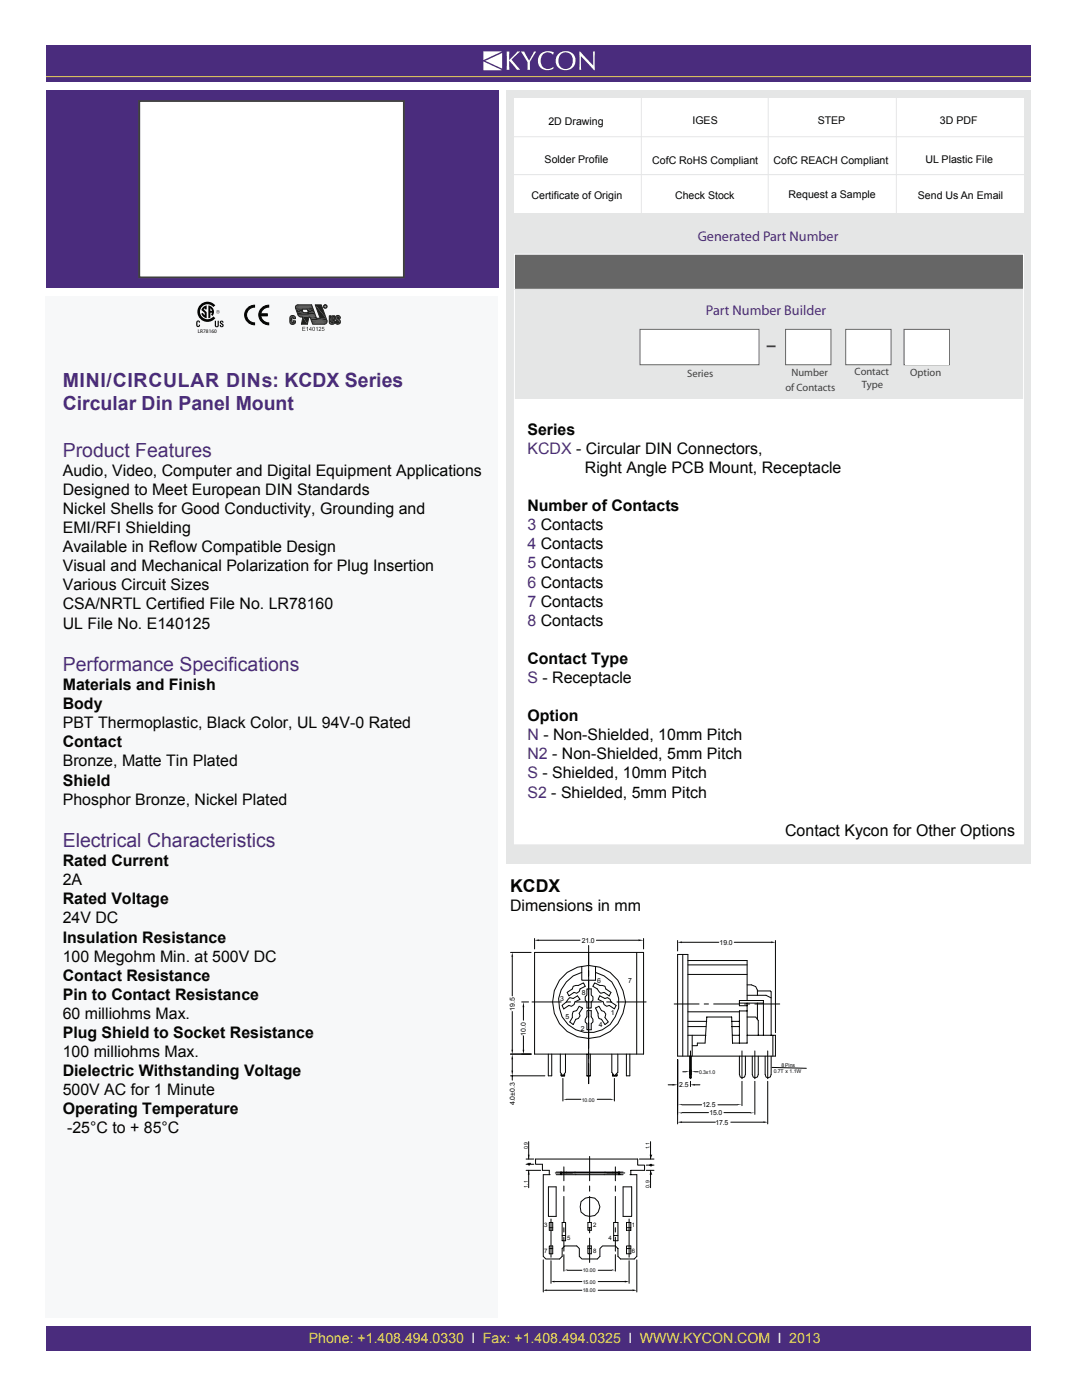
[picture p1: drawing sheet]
<svg xmlns="http://www.w3.org/2000/svg" width="216mm" height="279mm" viewBox="0 0 216 279" stroke-linecap="round" stroke-linejoin="round" font-family="sans-serif">
<g fill="#4a2c7d">
<path d="M9.2 264.7h196.5v4.8h-196.5z"/>
<path d="M9.2 9.1h196.5v7.2h-196.5z"/>
</g>
<path d="M9.2 15.3h196.5" fill="none" stroke="#fcce0b" stroke-width=".2"/>
<g fill="#fff">
<path d="M101.1 10.3h.5v1.7l1.6-1.7h.6l-1.7 1.6 1.7 2a.71 .71 0 0 1-1-.5l-1.2-1.3v1.5a.26 .26 0 0 1-.2 .4 .26 .26 0 0 1-.3-.2z"/>
<path d="M103.9 10.3h.7l1 1.8 .9-1.8h.5l-.4 .6a3 3 0 0 0-.9 2.6l.1 .4h-.6l.1-.2a2.58 2.58 0 0 0-.6-2.2z"/>
<path d="M107.9 10.8a2.54 2.54 0 0 1 2.6-.4l-.1 .5a1.5 1.5 0 0 0-1.9-.2 1.5 1.5 0 0 0-.6 1.8 1.45 1.45 0 0 0 1 1.2 1.45 1.45 0 0 0 1.5-.4 .46 .46 0 0 1-.1 .5 .46 .46 0 0 1-.5 .1 1.91 1.91 0 0 1-2.2-.8 1.91 1.91 0 0 1 .3-2.3z"/>
<path d="M115.6 10.3h.2l2.6 2.8-.1-2.5a.2 .2 0 0 1 .1-.3 .2 .2 0 0 1 .3 0v3.7h-.2l-2.6-2.8v2.4a.2 .2 0 0 1 0 .3 .2 .2 0 0 1-.3 0z"/>
<path d="M111.8 10.9a1.68 1.68 0 0 0-.3 1.9 1.68 1.68 0 0 0 1.7 .9 1.75 1.75 0 0 0 1.1-1.6 1.75 1.75 0 0 0-1.1-1.6l-.9 .1zM111.4 10.8a1.96 1.96 0 0 1 3 0 1.96 1.96 0 0 1-.4 2.9 1.95 1.95 0 0 1-2.7-.3 1.95 1.95 0 0 1 .1-2.6z"/>
</g>
<g fill="#fff">
<path d="M96.5 10.3h3.7l-3.7 1.7z"/>
<path d="M96.8 12.1l3.4-1.5v3.1z"/>
<path d="M96.4 12.3l3.8 1.7h-3.8z" fill-rule="evenodd"/>
</g>
<path d="M9.2 59.1h90.2v203.8h-90.2z" fill="#f7f8f9"/>
<path d="M9.2 18h90.2v39.5h-90.2z" fill="#4a2c7d"/>
<path d="M27.8 20.2h52.8v35.2h-52.8z" fill="#fff"/>
<path d="M27.8 20.2h52.8v35.2h-52.8z" fill="none" stroke="#3f3f3f" stroke-width=".35"/>
<path d="M101 17.9h104.7v154.4h-104.7z" fill="#e5e6e6"/>
<path d="M102.7 79.8h101.6v88.6h-101.6z" fill="#fff"/>
<path d="M102.7 52.2h101.5v116.2h-101.5z" fill="none" stroke="#fff" stroke-width=".2"/>
<path d="M102.7 50.7h101.5v7h-101.5z" fill="#666"/>
<path d="M102.7 50.7h101.5v7h-101.5z" fill="none" stroke="#fff" stroke-width=".2"/>
<path d="M156.8 65.7h9v7.1h-9z" fill="#fff"/>
<path d="M156.8 65.7h9v7.1h-9z" fill="none" stroke="#666" stroke-width=".2"/>
<path d="M127.7 65.7h23.8v7.1h-23.8z" fill="#fff"/>
<path d="M127.7 65.7h23.8v7.1h-23.8z" fill="none" stroke="#666" stroke-width=".2"/>
<path d="M168.7 65.7h9.1v7.1h-9.1z" fill="#fff"/>
<path d="M168.7 65.7h9.1v7.1h-9.1z" fill="none" stroke="#666" stroke-width=".2"/>
<path d="M153 69.1h1.8" fill="none" stroke="#3f3f3f" stroke-width=".35"/>
<path d="M102.6 19.6h101.6v22.8h-101.6z" fill="#fff"/>
<path d="M128 18.8v26.1M153.3 18.8v24.9M178.9 18.8v24.9M102 27.3h102.5M102.2 34.8h102.4" fill="none" stroke="#e5e6e6" stroke-width=".2"/>
<path d="M180.4 65.7h9v7.1h-9z" fill="none" stroke="#666" stroke-width=".2"/>
<path d="M180.6 65.8h8.7v6.9h-8.7z" fill="#fff"/>
<g fill="none" stroke="#050504" stroke-width=".2">
<path d="M106.2 200h5.8M106.7 190.1v20.3M113 200h.9M113.2 194.1a7.2 7.2 0 0 1 11.1 3.6l.5 2.3a7.5 7.5 0 0 1-7.3 7.2 7.3 7.3 0 0 1-6.9-5 7.3 7.3 0 0 1 2.6-8.1zM114.9 200h5.1M116.1 194.1a6.2 6.2 0 0 0-2.8 10.4 6.2 6.2 0 0 0 8.4 0 6.3 6.3 0 0 0-1.2-9.7l-1.7-.7M121.1 200h1M123.1 200h5.8M109.4 210.4v4.3M110.1 210.4v4.3M105 233.6h2.9M105.3 232.4h.2v.1"/>
<path d="M105.3 232.2h.2M105.5 227.8v3.5M105.5 233.6v3.4M105.7 232.2h.1M105.7 232.4v.1M108.2 232.4v1.2h1.4M109.4 236.9h1.6v5.9h-1.6zM109.8 234.4h-1.4v16.3l.5 .6h2.8l.5-.6v-1.5l.5-.5M111 233.9h3.7M111 234.4h3.9M112 234.1h2.7M109.6 248.7h.7v1.5h-.7z"/>
<path d="M109.6 244h.7v1.5h-.7zM109.6 249.2h.7M109.6 245h.7M109.9 243.3v7.6"/>
</g>
<g fill="#050504">
<path d="M105.5 233.6l.2 .8h-.4z"/>
<path d="M105.3 230.4h.4l-.2 .9z"/>
</g>
<g fill="none" stroke="#050504" stroke-width=".2">
<path d="M113.7 199.1l.7 .2 .8-.6 .5 .7-1 .6-.2 .5-.5 .3-.5-.1-1 .7-.4-.7 .9-.7zM114.4 196.8l1-.1 1-.6 .4 .7-1.1 .6-.1 .5-.5 .3-.6-.1-1 .6-.3-.6 1-.7zM117.1 197.4h.9v1.2l.3 .3v.7l-.3 .4v1.2h-.9v-1.2l-.3-.4v-.7l.3-.3zM118.7 196.1l1 .6 1 .1 .2 .6 1 .7-.3 .6-1.1-.6-.6 .1-.7-.8-.9-.6zM119.7 198.7l1 .6 .5-.2 .5 .3 .2 .6 1 .7-.3 .7-1-.7-.5 .1-.6-.3-.1-.5-1.1-.6zM127 190.1v20.3M128.4 190.1v20.3M135.2 190.5v20.3M136.2 190.5v20.3M137.3 190.5v20.3M149.1 191.7v8M149.9 196.6l.9 .3 .3 .7"/>
<path d="M109.4 214.7h.7zM114.4 201.9l.7-.2 .5-.9 .7 .4-.7 1 .1 .5-.3 .6-.5 .1-.5 1.1-.7-.5 .5-.9zM117.1 201.7h.9v1.2l.3 .5v.6l-.3 .3v1.2h-.9v-1.2l-.3-.3v-.6l.3-.5zM118.8 201.2l.7-.4 .5 .9 .5 .2 .4 .5-.2 .7 .7 .9-.7 .5-.7-1.1-.5-.1-.2-1.1zM125 214.7h.7zM125 210.4v4.3M125.7 210.4v4.3M134.5 200.4h5M140.5 200.4h.9M142.4 200.4h5.1M148.6 200.4h1M150.6 200.4h5"/>
<path d="M154 213l6.9 .2M105 232.4h1.5M105 231.3h1.5M106.9 231.3v1.1h1.3M109.6 233.6v.8M111.8 233.9v.5M112 233.9v.5M112.5 232.9v2.7M112.5 236.7v1M112.5 238.8v5.2M115.9 239.8a2.08 2.08 0 0 1 2.3-.8 2.08 2.08 0 0 1 1.5 1.9 2.04 2.04 0 0 1-1.5 1.9 2.04 2.04 0 0 1-2.3-.9l-.1-1zM117.7 230.8v4.8"/>
<path d="M117.7 236.7v1M117.7 238.8v5.2M120.6 234.4h3.7M120.7 234.1h2.8M120.7 233.9h3.6M122.8 232.9v2.7M122.8 236.7v1M122.8 238.8v5.2M123.5 233.9v.5M123.6 233.9v.5M124.3 236.9h1.7v5.9h-1.7zM125.7 234.4h1.4v16.3l-.5 .6h-2.8l-.5-.6v-1.5l-.5-.5h-2.6l-.5 .5v1.5l-.5 .6h-3.1l-.5-.6v-1.5l-.5-.5h-2.4"/>
<path d="M127.2 231.3v1.2h1.4v1.1h-2.7v.8M129.8 232.4v.1h-.2h.2v.2M129.8 227.8v3.5M129.8 233.6v3.4M130 232.5h.2M130 232.4v.3M112.2 244h.7v3.6h-.7zM112.2 246.6h.7M112.5 245v.9M112.5 246.9v2.8M117.3 248.7h.7v1.5h-.7zM117.3 244h.7v1.5h-.7z"/>
<path d="M117.3 249.2h.7M117.3 245h.7M117.7 245v1.1M117.7 247.1v4.9M122.4 244h.9v3.6h-.9zM122.4 246.6h.9M122.8 245v.9M122.8 246.9v2.8M125 248.7h.9v1.5h-.9zM125 244h.9v1.5h-.9zM125 249.2h.9M125 245h.9"/>
<path d="M125.5 243.3v7.6"/>
</g>
<path d="M129.8 233.6l.4 .8h-.6z" fill="#050504"/>
<path d="M127.6 231.3h2.9M129 233.6h1.5" fill="none" stroke="#050504" stroke-width=".2"/>
<path d="M129.6 230.4h.6l-.4 .9z" fill="#050504"/>
<g fill="none" stroke="#050504" stroke-width=".2">
<path d="M116.1 192.9v2.7h2.7v-2.7M135.2 190.5h2.1M137.3 194.5h11.8M137.3 192.6h11.8M137.3 191.7h11.8M149.1 198.6h3.7l1.1 .6M149.1 196.6h.8M151.1 197.8h2.6l.2 .1v8.7M151.1 197.6v1M101.9 210.4h4.1M101.9 214.7h6.8M102.2 211.4v2.3"/>
<path d="M102.2 214.7v.9M137.3 204.9h3.6M137.3 203.8h3.7M137.3 201.9h10.2M137.3 206.6h3.6M137.6 215.1h.3zM137.6 210.8v4.3M137.6 214.4h.3M137.8 209.7v5.6M137.9 210.8v4.3M138.1 206.6v4.2M146 204.9h1.5"/>
<path d="M146 203.8h1.5M146.2 206.6h1.3M147.5 210.8v3.6l.2 .5 .4 .2 .5-.2 .1-.5v-3.6M147.5 200.2h4.8M148.1 209.7v5.6M149.1 200.2v8h-2.9l-.2-5.2h-5l-.3 5.2h-1.6v.5h-1M149.1 203h1.7l.5 .7v2.9M149.1 206.6h5.6v4.2h-19.5M149.1 200.7h-1.6v-1h4.8v6.9M149.1 201.8h-1.6v6.4M150.1 210.8v3.6l.2 .5 .3 .2 .5-.2 .2-.5v-3.6M150.6 209.7v5.6"/>
<path d="M151.1 200.2v3.3M152.7 210.8v3.6l.1 .5 .4 .2 .5-.2 .2-.5v-3.6M153.2 209.7v5.6M154.2 206.6v4.2M129 232.5h1.5"/>
</g>
<g fill="#050504">
<path d="M102.2 210.4l.2 1h-.4z"/>
<path d="M102 213.7h.4l-.2 1z"/>
</g>
<path d="M104.1 200h1.4M104.1 210.4h1.9M104.4 201v2.6M104.4 206.7v2.8" fill="none" stroke="#050504" stroke-width=".2"/>
<g fill="#050504">
<path d="M104.4 200l.2 1h-.3z"/>
<path d="M104.3 209.5h.3l-.2 .9z"/>
</g>
<path d="M101.9 190.1h4.1M102.2 190.9v7.8M101.9 210.4h4.1M102.2 201.9v7.6" fill="none" stroke="#050504" stroke-width=".2"/>
<g fill="#050504">
<path d="M102.2 190.1l.2 .8h-.4z"/>
<path d="M102 209.5h.4l-.2 .9z"/>
</g>
<path d="M106.7 187.3v2.1M107.5 187.6h8.2M119 187.6h8.4M128.4 187.3v2.1" fill="none" stroke="#050504" stroke-width=".2"/>
<g fill="#050504">
<path d="M106.7 187.6l.8-.1v.3z"/>
<path d="M127.4 187.5l1 .1-1 .2z"/>
</g>
<path d="M135.2 187.7v2.1M136.1 188.1h7.3M146.5 188.1h7.4M154.7 187.7v18.4" fill="none" stroke="#050504" stroke-width=".2"/>
<g fill="#050504">
<path d="M135.2 188.1l.9-.2v.3z"/>
<path d="M153.9 187.9l.8 .2-.8 .1z"/>
</g>
<path d="M133.3 216.5h.9M135.2 211.5v5.3M137.8 215.8v1M138.6 216.5h1.1" fill="none" stroke="#050504" stroke-width=".2"/>
<g fill="#050504">
<path d="M137.8 216.5l.8-.2v.4z"/>
<path d="M134.2 216.3l1 .2-1 .2z"/>
</g>
<path d="M135.2 211.5v9.2M148.1 215.8v4.9M136.1 220.5h3.9M143.3 220.5h3.9" fill="none" stroke="#050504" stroke-width=".2"/>
<g fill="#050504">
<path d="M147.2 220.3l.9 .2h-.9z"/>
<path d="M135.2 220.5l.9-.2v.2z"/>
</g>
<path d="M135.2 211.5v10.9M150.6 215.8v6.6M136.1 222h5.3M144.5 222h5.3" fill="none" stroke="#050504" stroke-width=".2"/>
<g fill="#050504">
<path d="M149.8 222h.8l-.8 .2z"/>
<path d="M135.2 222h.9v.2z"/>
</g>
<path d="M135.2 211.5v12.8M153.2 215.8v8.5M136.1 224h6.6M145.8 224h6.5" fill="none" stroke="#050504" stroke-width=".2"/>
<g fill="#050504">
<path d="M152.3 223.8l.9 .2-.9 .1z"/>
<path d="M135.2 224l.9-.2v.3z"/>
</g>
<g fill="none" stroke="#050504" stroke-width=".2">
<path d="M106.7 190.1h21.7M117.5 190.1v26.2v-4M117.5 188.7v4M117.5 193.7v1.1M117.5 195.8v5.2M106.7 210.4h21.7M111.8 210.4v3.6l.5 .7 .5-.7v-3.6M112 214.4v.3h.7h-.7zM112.3 215.2v4.5M112.7 214.4v.3M113 219.4h2.9M117.1 210.4v4.3"/>
<path d="M117.5 202v1.1M117.5 204.1v5.1M117.5 210.2v1M117.8 210.4v4.3h-.7h.7M119.2 219.4h2.7M122.1 210.4v3.6l.5 .7 .7-.7v-3.6M122.3 214.7h.8v-.3v.3zM122.3 214.4v.3M122.6 215.2v4.5M106.9 231.3h20.3M114.7 233.9h6M114.7 234.1h6"/>
<path d="M114.9 234.4h5.7"/>
</g>
<g fill="#050504">
<path d="M112.3 219.4h.7v.2z"/>
<path d="M121.9 219.4h.7l-.7 .2z"/>
</g>
<path d="M110.8 234.1h3.4M112 233.9v.5M113 233.9v.2M121.1 234.1h3.6M122.3 233.9v.2M123.5 233.9v.5M112.5 250.4v3.3M113.2 253.5h2.9M119.4 253.5h2.7M122.8 250.4v3.3" fill="none" stroke="#050504" stroke-width=".2"/>
<g fill="#050504">
<path d="M112.5 253.5l.7-.2v.2z"/>
<path d="M122.1 253.3l.7 .2h-.7z"/>
</g>
<path d="M109.9 251.6v4.5M110.6 255.8h5.5M119.4 255.8h5.3M125.5 251.6v4.5" fill="none" stroke="#050504" stroke-width=".2"/>
<g fill="#050504">
<path d="M109.9 255.8l.7-.2v.3z"/>
<path d="M124.7 255.6l.8 .2-.8 .1z"/>
</g>
<path d="M108.4 251.4v6.4M109.1 257.5h7M119.4 257.5h6.8M127.1 251.4v6.4" fill="none" stroke="#050504" stroke-width=".2"/>
<g fill="#050504">
<path d="M108.4 257.5l.7-.2v.4z"/>
<path d="M126.2 257.3l.9 .2-.9 .2z"/>
</g>
<path d="M136.2 213.9h.7M137.6 213.5v.9M137.9 213.5v.9M138.6 213.9h.7" fill="none" stroke="#050504" stroke-width=".2"/>
<g fill="#050504">
<path d="M136.9 213.7l.7 .2h-.7z"/>
<path d="M137.9 213.9l.7-.2v.2z"/>
</g>
<path d="M49.4 61.5l.9-.5 .5-.1v.4a1.57 1.57 0 0 0-1.6 1.6 1.57 1.57 0 0 0 1.6 1.5v.4a1.96 1.96 0 0 1-1.8-1.2 1.96 1.96 0 0 1 .4-2.1z" fill="#040503"/>
<path d="M49.4 61.5l.9-.5 .5-.1v.4a1.57 1.57 0 0 0-1.6 1.6 1.57 1.57 0 0 0 1.6 1.5v.4a1.96 1.96 0 0 1-1.8-1.2 1.96 1.96 0 0 1 .4-2.1z" fill="none" stroke="#040503" stroke-width=".2"/>
<path d="M52.2 61.5l.9-.5 .5-.1v.4a1.57 1.57 0 0 0-1.6 1.6 1.57 1.57 0 0 0 1.6 1.5v.4a1.96 1.96 0 0 1-1.8-1.2 1.96 1.96 0 0 1 .4-2.1z" fill="#040503"/>
<path d="M52 62.6h1.3v.4h-1.3zM52.2 61.5l.9-.5 .5-.1v.4a1.57 1.57 0 0 0-1.6 1.6 1.57 1.57 0 0 0 1.6 1.5v.4a1.96 1.96 0 0 1-1.8-1.2 1.96 1.96 0 0 1 .4-2.1z" fill="none" stroke="#040503" stroke-width=".2"/>
<path d="M52 62.8h1.3" fill="none" stroke="#040503" stroke-width=".5"/>
<g fill="#040503">
<path d="M40 60.8a2.01 2.01 0 0 1 3 .1l-.4 .4a1.5 1.5 0 0 0-2.2-.2 1.5 1.5 0 0 0 0 2.2 1.5 1.5 0 0 0 2.2-.1l.4 .3a2.01 2.01 0 0 1-2.9 .2 2.01 2.01 0 0 1-.1-2.9z"/>
<path d="M40.6 61.3l.6-.3v.7h-.3v-.2l-.3 .2 .6 .6v1.2a1.3 1.3 0 0 1-1-.9l.3-.2 .3 .5v-.5l-.6-.5z"/>
<path d="M39.3 64h.4l.2 .3-.2 .1-.1-.3-.2 .1v.8l.2 .1 .1-.3h.2v.3l-.3 .2a.69 .69 0 0 1-.4-1.1z"/>
<path d="M42.9 64h.2v1l.2 .1 .1-.1v-1h.3l-.1 1.1a.42 .42 0 0 1-.4 .2 .42 .42 0 0 1-.3-.4z"/>
<path d="M43.9 64.1l.3-.1 .3 .1 .1 .3h-.2l-.2-.2-.1 .2a.44 .44 0 0 1 .5 .5 .44 .44 0 0 1-.6 .4l-.1-.5h.2l.1 .3 .2-.1-.5-.5z"/>
<path d="M41.6 61a1.29 1.29 0 0 1 .8 2.1l-.3-.3 .2-.4h-.3v1l-.4 .1zM42 61.5v.5h.3z"/>
<path d="M43.1 62.2a.37 .37 0 0 1 .7 0 .37 .37 0 0 1-.7 0zM43.2 62.2a.32 .32 0 0 0 .6 0 .32 .32 0 0 0-.6 0zM43.3 62l.4 .1-.2 .2 .2 .1-.2-.1-.2 .1zM43.4 62.1v.1l.2-.1z"/>
</g>
<g fill="#231f20">
<path d="M64.9 60.8l.1 .1z"/>
<path d="M65 60.9h.1z"/>
<path d="M64.7 60.9h.1z"/>
<path d="M65.1 60.9l.1 .1z"/>
<path d="M64.7 60.9l-.1 .1z"/>
<path d="M65.2 61v.2z"/>
<path d="M64.6 61v.2z"/>
<path d="M65.2 61.2v.1z"/>
<path d="M64.6 61.2v.1z"/>
<path d="M65.2 61.3l-.1 .1z"/>
<path d="M64.6 61.3l.1 .1z"/>
<path d="M65 61.5l.1-.1z"/>
<path d="M64.7 61.4l.1 .1z"/>
<path d="M64.8 61.5h.1z"/>
</g>
<g fill="none" stroke="#231f20" stroke-width=".2">
<path d="M58.9 61.3h3.5M58.9 61.4h3.5M59 61.1h3.3M59 61h3.3M59.1 60.9h3.1M59.3 60.8h2.9"/>
<circle cx="64.9" cy="61.2" r=".32"/>
<circle cx="64.9" cy="61.2" r=".33"/>
</g>
<path d="M59 61.6h3.5" fill="none" stroke="#231f20" stroke-width=".22"/>
<g fill="#231f20">
<path d="M61.3 61.7l1.5 .7h-1.3z"/>
<path d="M61.3 61.7h1.2l.3 .7z"/>
<path d="M59 61.7l1.5 .7h-1.2z"/>
<path d="M59 61.7h1.3l.2 .7z"/>
</g>
<path d="M59.3 62.6h3.6" fill="none" stroke="#231f20" stroke-width=".44"/>
<path d="M59.5 62.9h3.5M59.5 63h3.5M59.6 63.1h3.4M59.8 63.2h3.3M59.9 63.3h3.2" fill="none" stroke="#231f20" stroke-width=".2"/>
<g fill="#231f20">
<path d="M62.9 60.8l2.2 2.7h-1.2z"/>
<path d="M62.9 60.8h1.2l1 2.7z"/>
<path d="M61.9 63.3l1.3 .2h-1.2z"/>
<path d="M61.9 63.3h1.2l.1 .2z"/>
</g>
<path d="M62 63.7h3.2" fill="none" stroke="#231f20" stroke-width=".43"/>
<path d="M62.1 64h3.2M62.2 64.2h3.1M62.2 64.3h3.1M62.3 64.5h2.9M62.3 64.6h2.8M62.4 64.7h2.6M62.4 64.7h2.5" fill="none" stroke="#231f20" stroke-width=".2"/>
<g fill="#231f20">
<path d="M60.4 63.3l.9 1.4h-1.2z"/>
<path d="M60.4 63.3h1.2l-.3 1.4z"/>
</g>
<path d="M59.1 60.9l3.1-.1 1 2.7h.7l-1-2.7h1.2l1.1 3.1a.57 .57 0 0 1-.5 .8h-2.3l-.5-1.4h-.3l-.3 1.4h-1.2l.3-1.4-.5-.1-.4-.2-.5-1.5v-.3zM60.3 61.7h1l.2 .7h-1z" fill="none" stroke="#231f20" stroke-width=".2"/>
<g fill="#231f20">
<path d="M67.2 63h.3z"/>
<path d="M67.2 63h.4z"/>
<path d="M67.1 63.1h.6z"/>
<path d="M67.2 63l.5 .1z"/>
<path d="M67.1 63.1h.7z"/>
<path d="M67 63.1l.8 .1h-.8z"/>
<path d="M67 63.1l.8 .1z"/>
<path d="M67 63.2h.9z"/>
<path d="M67 63.2l.9 .1z"/>
<path d="M67.4 63.3h.5z"/>
<path d="M67 63.3h.3z"/>
<path d="M67 63.3h.4z"/>
<path d="M67.5 63.3l.4 .1z"/>
<path d="M66.9 63.3l.4 .1z"/>
<path d="M66.9 63.3h.4z"/>
<path d="M66.9 63.4h.4z"/>
<path d="M66.9 63.4l.4 .1z"/>
<path d="M67.5 63.4l.4 .1h-.4z"/>
<path d="M67.5 63.4h.4v.1z"/>
<path d="M67.5 63.5h.4z"/>
<path d="M66.9 63.5h.4z"/>
<path d="M66.9 63.5l.5 .1z"/>
<path d="M66.9 63.6h.6z"/>
<path d="M66.9 63.6l.7 .1z"/>
<path d="M67 63.7h.6z"/>
<path d="M67 63.7l.7 .1z"/>
<path d="M67 63.8l.8 .1z"/>
<path d="M67.2 63.9h.7z"/>
<path d="M67.2 63.9l.7 .1z"/>
<path d="M67.4 64h.5z"/>
<path d="M67.4 64l.5 .1z"/>
<path d="M66.9 64.1h.4z"/>
<path d="M66.9 64.1l.4 .1z"/>
<path d="M67.5 64.1l.4 .1z"/>
<path d="M66.9 64.2h.4z"/>
<path d="M67.5 64.2h.4z"/>
<path d="M66.4 63l.4 1.2h-.4z"/>
<path d="M66.4 63h.4v1.2z"/>
<path d="M67.5 64.2l.4 .1z"/>
<path d="M65.7 63l.4 1.3h-.4z"/>
<path d="M65.7 63h.4v1.3z"/>
<path d="M66.4 64.2l.4 .1z"/>
<path d="M66.4 64.2h.4z"/>
<path d="M65.7 64.3h.4z"/>
<path d="M66.9 64.2l.4 .1h-.4z"/>
<path d="M66.9 64.2h.4v.1z"/>
<path d="M67.5 64.3l.4 .1h-.4z"/>
<path d="M67.5 64.3h.4v.1z"/>
<path d="M66.4 64.3l.4 .1h-.4z"/>
<path d="M66.4 64.3h.4v.1z"/>
<path d="M65.7 64.3l.4 .1z"/>
<path d="M66.9 64.3l.4 .1z"/>
<path d="M66.9 64.4h.4z"/>
<path d="M67.4 64.4h.5z"/>
<path d="M67.5 64.4h.4z"/>
<path d="M66.3 64.4h.5z"/>
<path d="M66.4 64.4h.4z"/>
<path d="M66.9 64.4h.5z"/>
<path d="M66.2 64.4h.6z"/>
<path d="M65.7 64.4h.5z"/>
<path d="M65.7 64.4l1.1 .1z"/>
<path d="M65.7 64.4h1.1z"/>
<path d="M66.9 64.4l.9 .1z"/>
<path d="M66.9 64.4h1z"/>
<path d="M65.7 64.5h1z"/>
<path d="M65.7 64.5h1.1z"/>
<path d="M67 64.5l.8 .1z"/>
<path d="M67 64.5h.8z"/>
<path d="M65.8 64.5l.9 .1z"/>
<path d="M65.8 64.5h.9z"/>
<path d="M67 64.6h.8z"/>
<path d="M65.8 64.6h.9z"/>
<path d="M65.8 64.6h.8z"/>
<path d="M65.9 64.6l.7 .1z"/>
<path d="M65.9 64.6h.7z"/>
<path d="M67 64.6l.6 .1z"/>
<path d="M67.1 64.7h.5z"/>
<path d="M67.2 64.7h.2z"/>
<path d="M67.2 64.7h.4z"/>
<path d="M66 64.7h.5z"/>
<path d="M66 64.7h.6z"/>
<path d="M66.1 64.7h.3z"/>
<path d="M66 64.7h.4z"/>
</g>
<path d="M65.7 63h.4v1.3l.1 .1 .2-.1v-1.3h.4v1.2a.54 .54 0 0 1-.5 .6 .54 .54 0 0 1-.6-.5zM67.1 63h.6l.2 .3v.2h-.4l-.1-.2-.1 .2a.58 .58 0 0 1 .6 .7 .58 .58 0 0 1-.8 .5l-.2-.6h.4l.1 .3 .1-.1-.1-.3a.58 .58 0 0 1-.3-1z" fill="none" stroke="#231f20" stroke-width=".2"/>
<g fill="#231f20">
<path d="M58.2 63h.4z"/>
<path d="M58 63.1h.8z"/>
<path d="M58.2 63l.6 .1z"/>
<path d="M58 63.1l.9 .1z"/>
<path d="M57.9 63.2h1z"/>
<path d="M57.9 63.2l1 .1z"/>
<path d="M57.9 63.3h1z"/>
<path d="M58.4 63.3h.5z"/>
<path d="M57.9 63.3h.4z"/>
<path d="M57.9 63.3h.5z"/>
<path d="M58.5 63.3l.4 .1z"/>
<path d="M57.9 63.3l.4 .1z"/>
<path d="M57.8 63.4h.5z"/>
<path d="M58.5 63.4l.4 .1z"/>
<path d="M58.5 63.5l.4 .1h-.4z"/>
<path d="M58.5 63.5h.4v.1z"/>
<path d="M57.8 63.4l.5 .8h-.5z"/>
<path d="M57.8 63.4h.5v.8z"/>
<path d="M58.5 64l.4 .3h-.4z"/>
<path d="M58.5 64h.4v.3z"/>
<path d="M58.5 64.3h.4z"/>
<path d="M57.8 64.2l.5 .1z"/>
<path d="M58.5 64.3l.4 .1z"/>
<path d="M57.8 64.3l.5 .1z"/>
<path d="M57.9 64.4h.4z"/>
<path d="M58.4 64.4h.5z"/>
<path d="M58.5 64.4h.4z"/>
<path d="M57.9 64.4h.5z"/>
<path d="M57.9 64.4h1z"/>
<path d="M57.9 64.4l1 .1z"/>
<path d="M57.9 64.5l.9 .1z"/>
<path d="M57.9 64.5h1z"/>
<path d="M57.9 64.6h.9z"/>
<path d="M58 64.6l.7 .1z"/>
<path d="M58 64.6h.8z"/>
<path d="M58.1 64.7h.6z"/>
<path d="M58.1 64.7h.5z"/>
<path d="M58.2 64.7h.4z"/>
</g>
<path d="M58 63.1a.57 .57 0 0 1 .7-.1 .57 .57 0 0 1 .2 .6h-.4v-.3h-.2v1.1h.2v-.4h.4a.56 .56 0 0 1-.4 .7 .56 .56 0 0 1-.7-.5v-.8z" fill="none" stroke="#231f20" stroke-width=".2"/>
<g fill="#231f20">
<path d="M64.9 61.2l.2 .2z" fill-rule="evenodd"/>
<path d="M64.9 61l.2 .1h-.3h.2z" fill-rule="evenodd"/>
<path d="M64.8 61h.2h-.2v.1h.2l-.2 .1v.2z" fill-rule="evenodd"/>
<path d="M60.3 65.2h.6l-.5 .1v.3h.5l-.5 .1v.3h.5h-.6z" fill-rule="evenodd"/>
<path d="M61.1 65.4h.2z" fill-rule="evenodd"/>
<path d="M61.4 65.2v.8h-.1v-.6h-.1z" fill-rule="evenodd"/>
<path d="M62 65.2l-.2 .6h.4l-.1 .2-.1-.1h-.3z" fill-rule="evenodd"/>
<path d="M62.1 65.2v.6h-.3h.2z" fill-rule="evenodd"/>
<path d="M62.4 65.3h.2l-.2 .4 .1 .2 .3 .1-.2 .1-.3-.3z" fill-rule="evenodd"/>
<path d="M62.4 65.3l.4 .1v.6h-.2l.1-.2v-.4z" fill-rule="evenodd"/>
<path d="M63 65.4h.2z" fill-rule="evenodd"/>
<path d="M63.3 65.2v.8h-.1v-.6h-.1z" fill-rule="evenodd"/>
<path d="M63.9 65.3h.2v.2l-.4 .5h.4h-.5l.4-.5z" fill-rule="evenodd"/>
<path d="M63.7 65.3h.3l-.4 .2z" fill-rule="evenodd"/>
<path d="M64.2 65.8l.5 .2-.3 .1z" fill-rule="evenodd"/>
<path d="M64.5 65.6h.2v.4h-.2l.1-.1z" fill-rule="evenodd"/>
<path d="M64.3 65.6h.4z" fill-rule="evenodd"/>
<path d="M64.3 65.2h.4l-.3 .1-.1 .3h.4l-.5 .1z" fill-rule="evenodd"/>
</g>
<g font-size="3.9" fill="#4a2c7d">
<text x="12.5" y="77.3">MINI/CIRCULAR DINs: KCDX Series</text>
<text x="12.5" y="81.8">Circular Din Panel Mount</text>
<text x="12.5" y="91.2">Product Features</text>
<text x="12.5" y="133.9">Performance Specifications</text>
<text x="12.5" y="169">Electrical Characteristics</text>
</g>
<text font-size="3.5" fill="#040503" x="101.8" y="178">KCDX</text>
<g font-size="3.2" fill="#040503">
<text x="105.2" y="86.8">Series</text>
<text x="12.5" y="95">Audio, Video, Computer and Digital Equipment Applications</text>
<text x="116.7" y="94.4">Right Angle PCB Mount, Receptacle</text>
<text x="12.5" y="98.8">Designed to Meet European DIN Standards</text>
<text x="12.5" y="102.6">Nickel Shells for Good Conductivity, Grounding and</text>
<text x="12.5" y="106.4">EMI/RFI Shielding</text>
<text x="105.2" y="102">Number of Contacts</text>
<text x="12.5" y="110.2">Available in Reflow Compatible Design</text>
<text x="12.5" y="114">Visual and Mechanical Polarization for Plug Insertion</text>
<text x="12.5" y="117.8">Various Circuit Sizes</text>
<text x="12.5" y="121.6">CSA/NRTL Certified File No. LR78160</text>
<text x="12.5" y="125.4">UL File No. E140125</text>
<text x="12.5" y="137.7">Materials and Finish</text>
<text x="105.2" y="132.5">Contact Type</text>
<text x="105.2" y="143.9">Option</text>
<text x="156.7" y="166.8">Contact Kycon for Other Options</text>
<text x="101.8" y="181.8">Dimensions in mm</text>
<text x="12.5" y="199.5">Pin to Contact Resistance</text>
<text x="12.5" y="203.3">60 milliohms Max.</text>
<text x="12.5" y="207.1">Plug Shield to Socket Resistance</text>
<text x="12.5" y="211">100 milliohms Max.</text>
<text x="12.5" y="214.8">Dielectric Withstanding Voltage</text>
</g>
<g font-size="3.2" fill="#4a2c7d">
<text x="105.2" y="90.6">KCDX - Circular DIN Connectors,</text>
<text x="105.2" y="105.8">3 Contacts</text>
<text x="105.2" y="109.6">4 Contacts</text>
<text x="105.2" y="113.5">5 Contacts</text>
<text x="105.2" y="117.3">6 Contacts</text>
<text x="105.2" y="121.1">7 Contacts</text>
<text x="105.2" y="124.9">8 Contacts</text>
</g>
<g font-size="3.2" fill="#4b2d7c">
<text x="105.2" y="136.3">S - Receptacle</text>
<text x="105.2" y="147.7">N - Non-Shielded, 10mm Pitch</text>
<text x="105.2" y="151.6">N2 - Non-Shielded, 5mm Pitch</text>
<text x="105.2" y="155.4">S - Shielded, 10mm Pitch</text>
<text x="105.2" y="159.2">S2 - Shielded, 5mm Pitch</text>
</g>
<g font-size="3.2" fill="#050504">
<text x="12.5" y="141.5">Body</text>
<text x="12.5" y="145.3">PBT Thermoplastic, Black Color, UL 94V-0 Rated</text>
<text x="12.5" y="149.2">Contact</text>
<text x="12.5" y="153">Bronze, Matte Tin Plated</text>
<text x="12.5" y="156.8">Shield</text>
<text x="12.5" y="160.6">Phosphor Bronze, Nickel Plated</text>
<text x="12.5" y="172.9">Rated Current</text>
<text x="12.5" y="176.7">2A</text>
<text x="12.5" y="180.5">Rated Voltage</text>
<text x="12.5" y="184.3">24V DC</text>
<text x="12.5" y="188.1">Insulation Resistance</text>
<text x="12.5" y="191.9">100 Megohm Min. at 500V DC</text>
<text x="12.5" y="195.7">Contact Resistance</text>
<text x="12.5" y="218.6">500V AC for 1 Minute</text>
<text x="12.5" y="222.4">Operating Temperature</text>
<text x="13.4" y="226.2">-25°C to + 85°C</text>
</g>
<g font-size="2.8" fill="#4a2c7d">
<text x="139.2" y="48.1">Generated Part Number</text>
<text x="140.9" y="62.8">Part Number Builder</text>
</g>
<text font-size="2.8" fill="#fcce0b" x="61.6" y="268">Phone: +1.408.494.0330 l Fax: +1.408.494.0325 l WWW.KYCON.COM l 2013</text>
<g font-size="2.1" fill="#040503">
<text x="109.4" y="24.9">2D Drawing</text>
<text x="138.2" y="24.7">IGES</text>
<text x="163.2" y="24.8">STEP</text>
<text x="187.6" y="24.8">3D PDF</text>
<text x="108.7" y="32.6">Solder Profile</text>
<text x="130.1" y="32.7">CofC RoHS Compliant</text>
<text x="154.4" y="32.7">CofC REACH Compliant</text>
<text x="184.7" y="32.6">UL Plastic File</text>
<text x="106.1" y="39.7">Certificate of Origin</text>
<text x="134.7" y="39.7">Check Stock</text>
<text x="157.4" y="39.6">Request a Sample</text>
<text x="183.1" y="39.7">Send Us An Email</text>
</g>
<g font-size="2.1" fill="#3f3f3f">
<text x="137.1" y="75.1">Series</text>
<text x="156.7" y="78">of Contacts</text>
<text x="157.9" y="75.1">Number</text>
<text x="170.5" y="74.9">Contact</text>
<text x="171.9" y="77.4">Type</text>
<text x="181.6" y="75">Option</text>
</g>
<g font-size="1.4" fill="#050504">
<text x="116.1" y="188.2">21.0</text>
<text x="143.6" y="188.6">19.0</text>
<text x="119.2" y="196.1">6</text>
<text x="125.3" y="196.1">7</text>
<text x="102.7" y="201.7" transform="rotate(-90 102.7 201.7)">19.5</text>
<text x="111.8" y="199.8">3</text>
<text x="112.8" y="203.4">5</text>
<text x="116.1" y="198.6">8</text>
<text x="121.9" y="202.6">1</text>
<text x="104.9" y="206.7" transform="rotate(-90 104.9 206.7)">10.0</text>
<text x="115.9" y="205.7">2</text>
<text x="119.5" y="205">4</text>
<text x="102.7" y="220.6" transform="rotate(-90 102.7 220.6)">4.0±0.3</text>
<text x="135.6" y="217">2.5</text>
<text x="140.2" y="221">12.5</text>
<text x="141.5" y="222.6">15.0</text>
<text x="142.7" y="224.5">17.5</text>
</g>
<g font-size="1.2" fill="#050504">
<text x="108.6" y="244.8">3</text>
<text x="118.3" y="244.8">2</text>
<text x="126" y="244.8">1</text>
<text x="108.6" y="250">7</text>
<text x="113.2" y="247.4">5</text>
<text x="118.3" y="250">8</text>
<text x="121.4" y="247.4">4</text>
<text x="126" y="250">6</text>
</g>
<text font-size="1.1" fill="#040503" x="39.5" y="66.4">LR78160</text>
<g font-size="1" fill="#050504">
<text x="139.5" y="214.2">0.3x1.0</text>
<text x="154.4" y="214.1">0.7T x 1.1W</text>
<text x="155.9" y="213">8Pins</text>
<text x="116.1" y="219.9">10.00</text>
<text x="105.3" y="229.4" transform="rotate(-90 105.3 229.4)">0.9</text>
<text x="129.6" y="229.4" transform="rotate(-90 129.6 229.4)">1.1</text>
<text x="105.3" y="237" transform="rotate(-90 105.3 237)">1.1</text>
<text x="129.6" y="237" transform="rotate(-90 129.6 237)">0.9</text>
<text x="116.3" y="253.9">10.00</text>
<text x="116.3" y="256.3">15.00</text>
<text x="116.3" y="257.8">18.00</text>
</g>
</svg>
